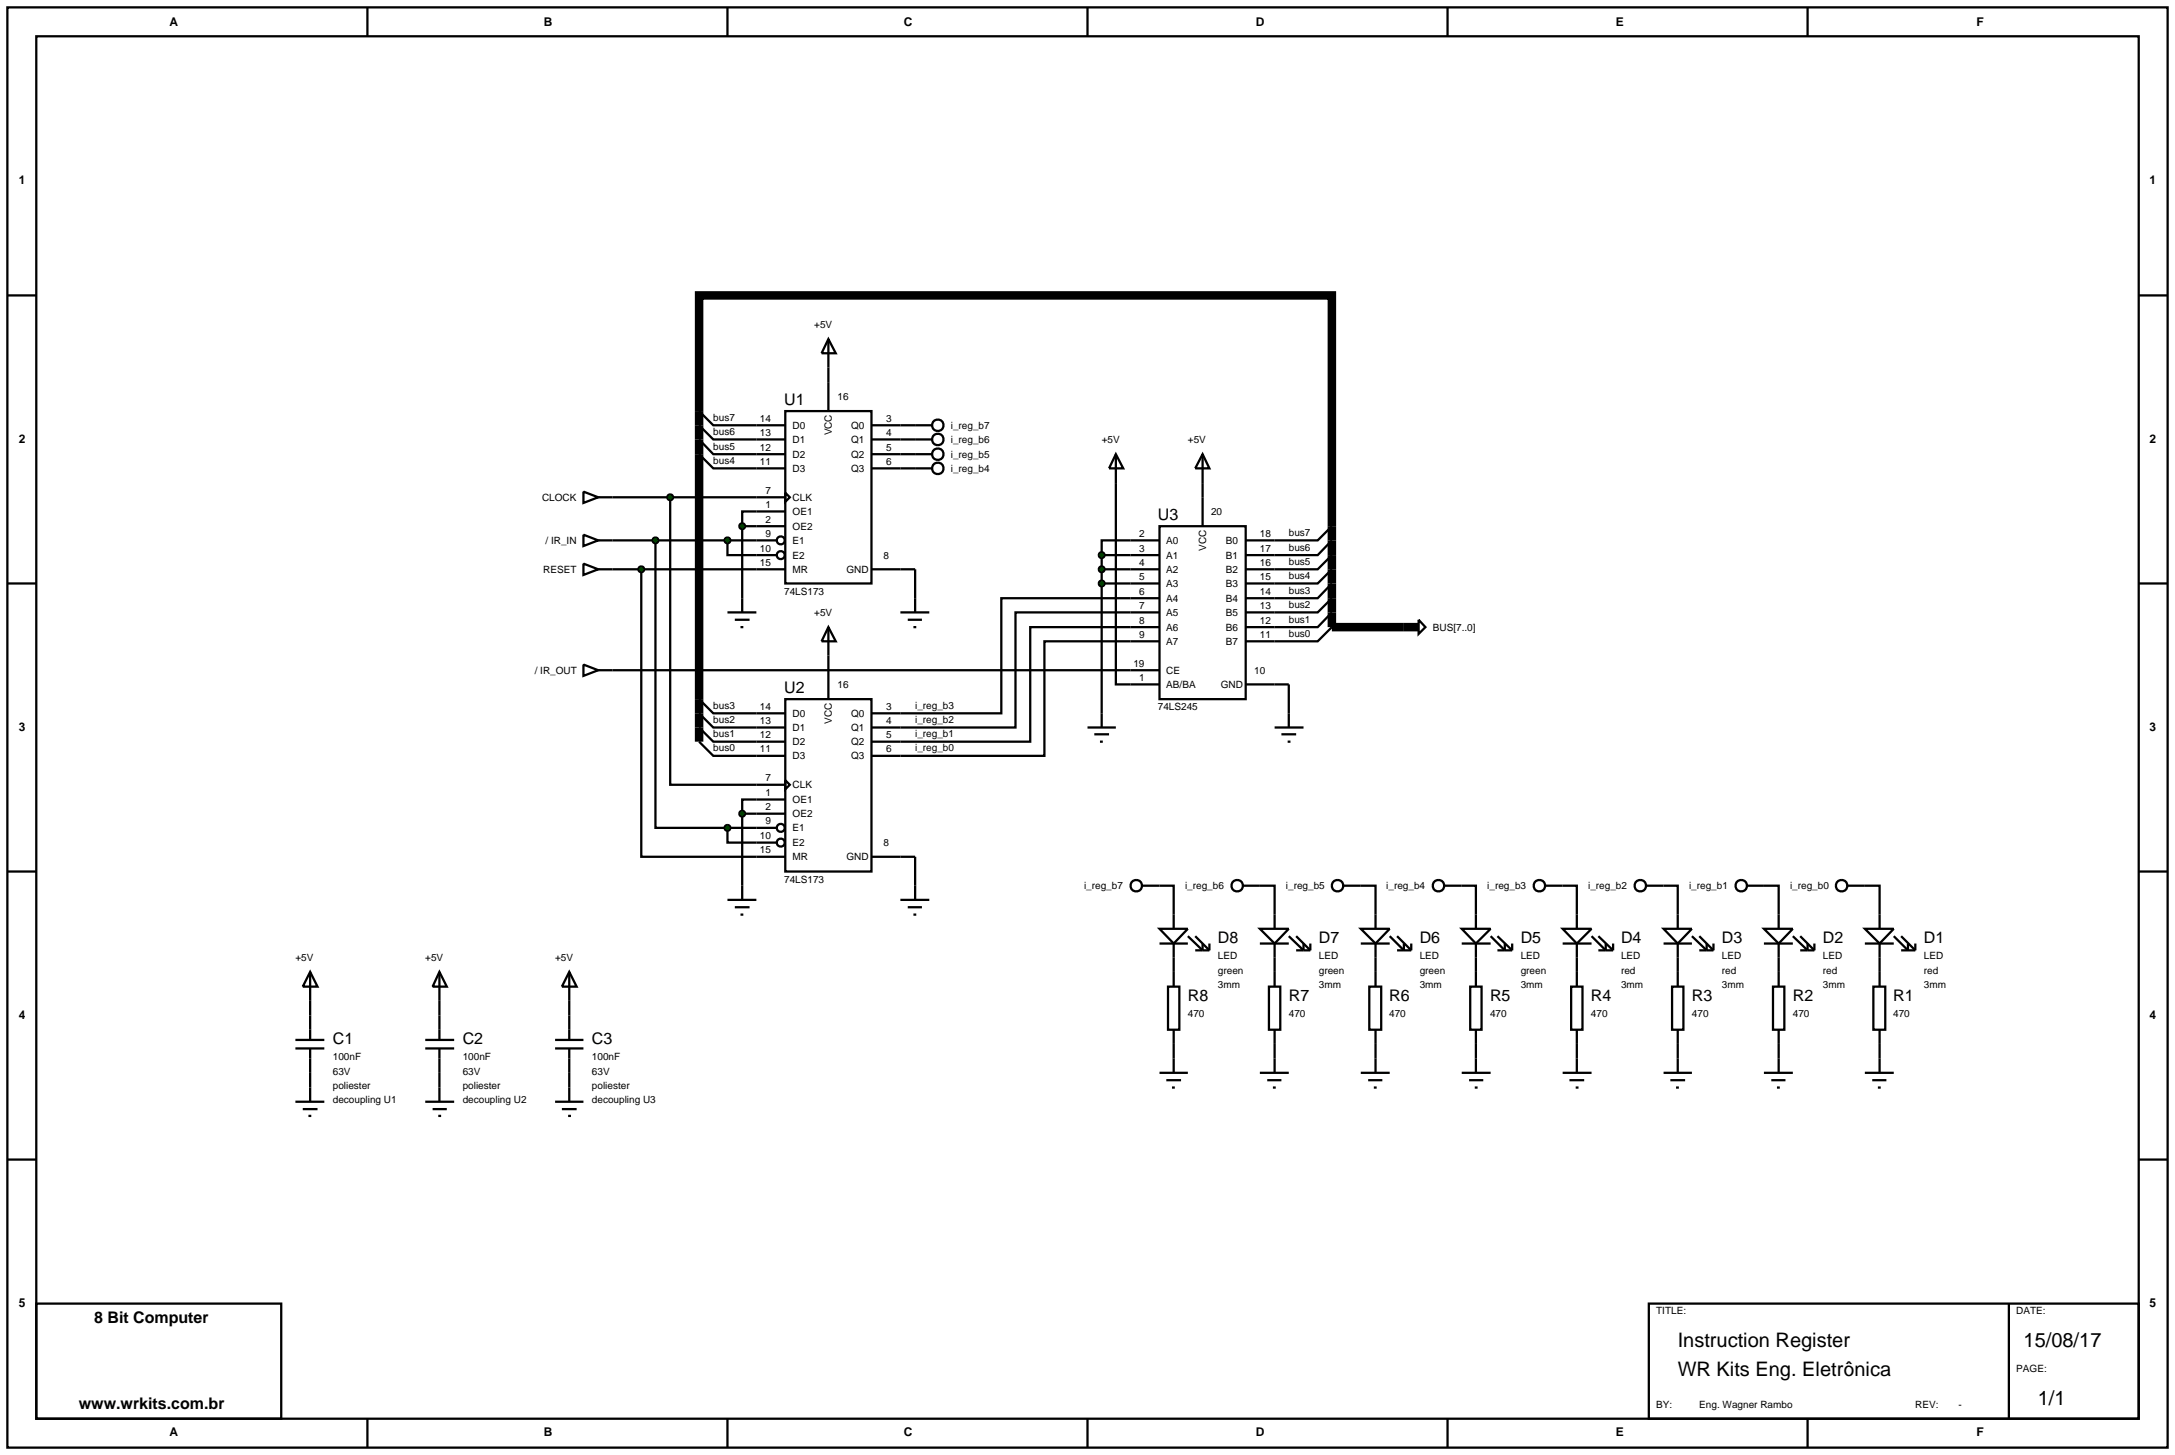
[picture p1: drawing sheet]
<svg xmlns="http://www.w3.org/2000/svg" width="384mm" height="257mm" viewBox="0 0 384 257" stroke-linecap="round" stroke-linejoin="round" font-family="sans-serif">
<g fill="none" stroke="#000" stroke-width=".4">
<path d="M1.3 1.3h381v254h-381zM6.4 6.4h370.8v243.8h-370.8zM64.8 1.3v5.1M128.3 1.3v5.1M191.8 1.3v5.1M255.3 1.3v5.1M318.8 1.3v5.1M1.3 52.1h5.1M377.2 52.1h5.1M123.3 77.5l2.5 2.6h12.7M123.3 75l2.5 2.5h12.7M123.3 72.5l2.5 2.5h12.7"/>
<path d="M138.5 72.5h15.2v30.4h-15.2zM153.7 77.5h7.7M153.7 75h7.7M102.9 86.7l2.6 1-2.6 1zM105.5 87.7h33M108 95.3h29M115.6 95.3v50.7h12.7M118.2 87.7v50.7h15.2M123.3 80.1l2.5 2.5h12.7M128.3 95.3v2.6h8.7M130.9 92.8v15.2M130.9 92.8h7.6"/>
<path d="M138.5 90.2h-7.6v2.6M138.5 86.9l.8 .8-.8 .8zM153.7 82.6h7.7M153.7 80.1h7.7M194.3 97.9h5.1M194.3 97.9v27.9M196.8 85.2v35.5h2.6M199.4 95.3h-5.1v2.6M234.9 97.9l-2.5 2.5h-7.6M234.9 95.3l-2.5 2.6h-7.6M234.9 92.8l-2.5 2.5h-7.6M1.3 102.9h5.1"/>
<path d="M108 100.4h30.5M108 118.2h91.4M113.1 100.4v50.7h20.3M128.3 108h5.1M129.6 109.3h2.6M130.6 110.6h.5M194.3 102.9h5.1M194.3 100.4h5.1M199.4 105.5h-22.8v20.3h-17.8M199.4 108h-20.3v20.3h-20.3M199.4 110.6h-17.7v20.2h-22.9M199.4 113.1h-15.2v20.2h-25.4"/>
<path d="M234.9 110.6l-2.5 2.5h-7.6M234.9 108l-2.5 2.6h-7.6M234.9 105.5l-2.5 2.5h-7.6M234.9 102.9l-2.5 2.6h-7.6M234.9 100.4l-2.5 2.5h-7.6M377.2 102.9h5.1M123.3 130.8l2.5 2.5h7.6M123.3 128.3l2.5 2.5h7.6M123.3 125.8l2.5 2.5h7.6M123.3 123.3l2.5 2.5h7.6M1.3 153.7h5.1M128.3 146v2.6h5.1"/>
<path d="M128.3 146h5.1M130.9 143.5v12.7M130.9 143.5h2.5M133.4 141h-2.5v2.5M204.5 156.2h2.5v5.1M222.2 156.2h2.6v5.1M240 156.2h2.6v5.1M257.8 156.2h2.5v5.1M275.6 156.2h2.5v5.1M293.4 156.2h2.5v5.1M311.1 156.2h2.6v5.1M328.9 156.2h2.6v5.1"/>
<path d="M377.2 153.7h5.1M54.7 176.5v2.6M77.5 176.5v2.6M100.4 176.5v2.6M207 168.9v2.5M224.8 168.9v2.5M242.6 168.9v2.5M260.3 168.9v2.5M278.1 168.9v2.5M295.9 168.9v2.5M313.7 168.9v2.5M331.5 168.9v2.5"/>
<path d="M54.7 189.2v2.6M77.5 189.2v2.6M100.4 189.2v2.6M207 184.1v2.6M224.8 184.1v2.6M242.6 184.1v2.6M260.3 184.1v2.6M278.1 184.1v2.6M295.9 184.1v2.6M313.7 184.1v2.6M331.5 184.1v2.6M1.3 204.5h5.1"/>
<path d="M377.2 204.5h5.1M6.4 229.9h43.2v20.3h-43.2zM290.8 229.9h86.4v20.3h-86.4zM354.3 229.9v20.3M64.8 250.2v5.1M128.3 250.2v5.1M191.8 250.2v5.1M255.3 250.2v5.1M318.8 250.2v5.1"/>
<circle cx="137.7" cy="97.9" r=".7"/>
<circle cx="137.7" cy="95.3" r=".7"/>
</g>
<path d="M247.6 110.6h-12.7v-58.5h-111.6v78.7" fill="none" stroke="#000" stroke-width="1.5" stroke-linecap="butt"/>
<path d="M130.6 92.4l.3-.1-.5 .5zM130.9 92.3l.3 .1 .2 .4zM131.4 92.8l-.2 .4-.3 .1zM130.4 92.8l.5 .5-.4-.2z" fill="#004000" stroke="#000" stroke-width=".4"/>
<path d="M130.4 92.8l.5-.5 .5 .5-.5 .5z" fill="#004000"/>
<path d="M102.9 99.4l2.6 1-2.6 1zM102.9 94.3l2.6 1-2.6 1zM105.5 95.3h2.5M105.5 100.4h2.5" fill="none" stroke="#000" stroke-width=".4"/>
<path d="M128 94.9l.3-.1-.5 .5zM128.3 94.8l.4 .2 .1 .3zM128.3 95.8l.5-.5-.1 .3zM127.8 95.3l.5 .5-.3-.1z" fill="#004000" stroke="#000" stroke-width=".4"/>
<path d="M128.3 94.8l.5 .5-.5 .5-.5-.5z" fill="#004000"/>
<g fill="none" stroke="#000" stroke-width=".4">
<path d="M133.4 125.8h5.1M133.4 128.3h5.1M133.4 130.8h5.1M133.4 133.3h5.1M133.4 138.4h5.1M138.5 123.3h15.2v30.4h-15.2zM138.5 137.6l.8 .8-.8 .8zM153.7 125.8h5.1M153.7 128.3h5.1M153.7 130.8h5.1M153.7 133.3h5.1M128.3 158.7h5.1"/>
<path d="M129.6 160h2.6M130.9 156.2v2.5M133.4 141h5.1M133.4 143.5h5.1M133.4 146h3.6M133.4 148.6h3.6M133.4 151.1h5.1M130.6 161.3h.5"/>
<circle cx="137.7" cy="146" r=".7"/>
<circle cx="137.7" cy="148.6" r=".7"/>
</g>
<g fill="#004000" stroke="#000" stroke-width=".4">
<path d="M130.6 143.1l.3-.1-.5 .5zM130.9 143l.3 .1 .2 .4zM131.4 143.5l-.2 .4-.3 .1zM130.4 143.5l.5 .5-.3-.1z"/>
<path d="M117.9 87.3l.3-.1-.5 .5zM118.2 87.2l.3 .1 .2 .4zM118.7 87.7l-.2 .4-.3 .1zM117.7 87.7l.5 .5-.4-.2z"/>
<path d="M127.9 145.7l.4-.2-.5 .5zM128.3 145.5l.4 .2 .1 .3zM128.8 146l-.1 .3-.4 .2zM127.8 146l.5 .5-.4-.2z"/>
<path d="M115.3 94.9l.3-.1-.5 .5zM115.6 94.8l.4 .2 .1 .3zM115.6 95.8l.5-.5-.1 .3zM115.1 95.3l.5 .5-.3-.1z"/>
<path d="M112.8 100l.3-.1-.5 .5zM113.1 99.9l.3 .1 .2 .4zM113.6 100.4l-.1 .3-.4 .2zM112.6 100.4l.5 .5-.4-.2z"/>
</g>
<g fill="#004000">
<path d="M130.9 143l.5 .5-.5 .5-.5-.5z"/>
<path d="M117.7 87.7l.5-.5 .5 .5-.5 .5z"/>
<path d="M127.8 146l.5-.5 .5 .5-.5 .5z"/>
<path d="M115.6 94.8l.5 .5-.5 .5-.5-.5z"/>
<path d="M112.6 100.4l.5-.5 .5 .5-.5 .5z"/>
</g>
<g fill="none" stroke="#000" stroke-width=".4">
<path d="M146.1 59.8l1.3 2.5h-2.5zM146.1 59.8v12.7M196.8 80.1l1.3 2.5h-2.5zM196.8 80.1v5.1M199.4 95.3h5.1M199.4 97.9h5.1M204.5 92.8h15.2v30.5h-15.2zM212.1 80.1l1.2 2.5h-2.5zM212.1 80.1v12.7M219.7 95.3h5.1M219.7 97.9h5.1M102.9 117.2l2.6 1-2.6 1z"/>
<path d="M105.5 118.2h2.5M146.1 110.6l1.3 2.5h-2.5zM146.1 110.6v12.7M153.7 100.4h7.7v7.6M158.8 108h5.1M160.1 109.3h2.5M161.1 110.6h.5M199.4 100.4h5.1M199.4 102.9h5.1M199.4 105.5h5.1M199.4 108h5.1M199.4 110.6h5.1"/>
<path d="M199.4 113.1h5.1M199.4 118.2h5.1M219.7 100.4h5.1M219.7 102.9h5.1M219.7 105.5h5.1M219.7 108h5.1M219.7 110.6h5.1M219.7 113.1h5.1M250.2 109.3l1.2 1.3-1.2 1.2zM191.8 128.3h5M193 129.5h2.6M194 130.8h.5"/>
<path d="M194.3 125.8v2.5M199.4 120.7h5.1M219.7 120.7h7.6v7.6M224.8 128.3h5.1M226 129.5h2.6M227.1 130.8h.5M153.7 151.1h7.7v7.6M158.8 158.7h5.1M160.1 160h2.5M201.4 156.2h3.1M219.2 156.2h3M237 156.2h3"/>
<path d="M254.7 156.2h3.1M272.5 156.2h3.1M290.3 156.2h3.1M308.1 156.2h3M325.9 156.2h3M54.7 171.4l1.3 2.6h-2.6zM54.7 171.4v5.1M54.7 179.1v4.3M77.5 171.4l1.3 2.6h-2.5zM77.5 171.4v5.1M77.5 179.1v4.3M100.4 171.4l1.3 2.6h-2.6z"/>
<path d="M100.4 171.4v5.1M100.4 179.1v4.3M161.1 161.3h.5M204.5 163.8h5l-2.5 2.6zM204.5 166.4h5M206 174h2v7.6h-2zM207 161.3v2.5M207 166.4v2.5M207 171.4v2.6M209.5 165.1l2.6 2.5v-1.2M210.8 167.6h2.5M210.8 165.1l2.5 2.5"/>
<path d="M213.3 166.4v1.2M222.2 163.8h5.1l-2.5 2.6zM222.2 166.4h5.1M223.8 174h2v7.6h-2zM224.8 161.3v2.5M224.8 166.4v2.5M224.8 171.4v2.6M227.3 165.1l2.6 2.5v-1.2M228.6 167.6h2.5M228.6 165.1l2.5 2.5M231.1 166.4v1.2M240 163.8h5.1l-2.5 2.6z"/>
<path d="M240 166.4h5.1M241.5 174h2.1v7.6h-2.1zM242.6 161.3v2.5M242.6 166.4v2.5M242.6 171.4v2.6M245.1 165.1l2.5 2.5v-1.2M246.4 167.6h2.5M246.4 165.1l2.5 2.5M248.9 166.4v1.2M257.8 163.8h5.1l-2.6 2.6zM257.8 166.4h5.1M259.3 174h2v7.6h-2z"/>
<path d="M260.3 161.3v2.5M260.3 166.4v2.5M260.3 171.4v2.6M262.9 165.1l2.5 2.5v-1.2M264.1 167.6h2.6M264.1 165.1l2.6 2.5M266.7 166.4v1.2M275.6 163.8h5.1l-2.6 2.6zM275.6 166.4h5.1M277.1 174h2v7.6h-2zM278.1 161.3v2.5M278.1 166.4v2.5"/>
<path d="M278.1 171.4v2.6M280.7 165.1l2.5 2.5v-1.2M281.9 167.6h2.6M281.9 165.1l2.6 2.5M284.5 166.4v1.2M293.4 163.8h5l-2.5 2.6zM293.4 166.4h5M294.9 174h2v7.6h-2zM295.9 161.3v2.5M295.9 166.4v2.5M295.9 171.4v2.6M298.4 165.1l2.6 2.5v-1.2"/>
<path d="M299.7 167.6h2.5M299.7 165.1l2.5 2.5M302.2 166.4v1.2M311.1 163.8h5.1l-2.5 2.6zM311.1 166.4h5.1M312.7 174h2v7.6h-2zM313.7 161.3v2.5M313.7 166.4v2.5M313.7 171.4v2.6M316.2 165.1l2.6 2.5v-1.2M317.5 167.6h2.5M317.5 165.1l2.5 2.5"/>
<path d="M320 166.4v1.2M328.9 163.8h5.1l-2.5 2.6zM328.9 166.4h5.1M330.4 174h2.1v7.6h-2.1zM331.5 161.3v2.5M331.5 166.4v2.5M331.5 171.4v2.6M334 165.1l2.5 2.5v-1.2M335.3 165.1l2.5 2.5M335.3 167.6h2.5M337.8 166.4v1.2M52.1 184.9h5.1"/>
<path d="M52.1 183.4h5.1M52.1 194.3h5.1M53.4 195.6h2.6M54.4 196.8h.5M54.7 184.9v4.3M54.7 191.8v2.5M75 184.9h5.1M75 183.4h5.1M75 194.3h5.1M76.3 195.6h2.5M77.3 196.8h.5M77.5 184.9v4.3"/>
<path d="M77.5 191.8v2.5M97.9 184.9h5M97.9 183.4h5M97.9 194.3h5M99.1 195.6h2.6M100.2 196.8h.5M100.4 184.9v4.3M100.4 191.8v2.5M204.5 189.2h5M205.7 190.5h2.6M206.7 191.8h.5M207 181.6v2.5"/>
<path d="M207 186.7v2.5M222.2 189.2h5.1M223.5 190.5h2.5M224.5 191.8h.5M224.8 181.6v2.5M224.8 186.7v2.5M240 189.2h5.1M241.3 190.5h2.5M242.3 191.8h.5M242.6 181.6v2.5M242.6 186.7v2.5M257.8 189.2h5.1"/>
<path d="M259.1 190.5h2.5M260.1 191.8h.5M260.3 181.6v2.5M260.3 186.7v2.5M275.6 189.2h5.1M276.8 190.5h2.6M277.9 191.8h.5M278.1 181.6v2.5M278.1 186.7v2.5M293.4 189.2h5M294.6 190.5h2.6M295.6 191.8h.5"/>
<path d="M295.9 181.6v2.5M295.9 186.7v2.5M311.1 189.2h5.1M312.4 190.5h2.5M313.4 191.8h.5M313.7 181.6v2.5M313.7 186.7v2.5M328.9 189.2h5.1M330.2 190.5h2.5M331.2 191.8h.5M331.5 181.6v2.5M331.5 186.7v2.5"/>
<circle cx="200.4" cy="156.2" r="1.01"/>
<circle cx="218.2" cy="156.2" r="1.01"/>
<circle cx="235.9" cy="156.2" r="1.01"/>
<circle cx="253.7" cy="156.2" r="1.01"/>
<circle cx="271.5" cy="156.2" r="1.01"/>
<circle cx="289.3" cy="156.2" r="1.01"/>
<circle cx="307.1" cy="156.2" r="1.01"/>
<circle cx="324.8" cy="156.2" r="1.01"/>
</g>
<path d="M247.6 110.6h2.6" fill="none" stroke="#000" stroke-width="1.5" stroke-linecap="butt"/>
<g fill="#004000" stroke="#000" stroke-width=".4">
<path d="M194 97.5l.3-.1-.5 .5zM194.3 97.4l.4 .2 .1 .3zM194.3 98.4l.5-.5-.1 .3zM193.8 97.9l.5 .5-.3-.1z"/>
<path d="M193.9 100.1l.4-.2-.5 .5zM194.3 99.9l.4 .2 .1 .3zM194.8 100.4l-.1 .3-.4 .2zM193.8 100.4l.5 .5-.4-.2z"/>
<path d="M193.9 102.6l.4-.2-.5 .5zM194.3 102.4l.4 .2 .1 .3zM194.3 103.4l.5-.5-.1 .3zM193.8 102.9l.5 .5-.3-.1z"/>
</g>
<g fill="#004000">
<path d="M194.3 97.4l.5 .5-.5 .5-.5-.5z"/>
<path d="M193.8 100.4l.5-.5 .5 .5-.5 .5z"/>
<path d="M193.8 102.9l.5-.5 .5 .5-.5 .5z"/>
</g>
<g fill="none" stroke="#000" stroke-width=".4">
<path d="M161.4 77.5h3M161.4 75h3M161.4 82.6h3M161.4 80.1h3"/>
<circle cx="165.4" cy="75" r="1.01"/>
<circle cx="165.4" cy="77.5" r="1.01"/>
<circle cx="165.4" cy="82.6" r="1.01"/>
<circle cx="165.4" cy="80.1" r="1.01"/>
</g>
<g font-size="3.5">
<text x="295.9" y="237.6">Instruction Register</text>
<text x="356.9" y="237.6">15/08/17</text>
<text x="295.9" y="242.7">WR Kits Eng. Eletrônica</text>
<text x="359.4" y="247.8">1/1</text>
</g>
<g font-size="2.8">
<text x="138.3" y="71.4">U1</text>
<text x="204.2" y="91.7">U3</text>
<text x="138.3" y="122.2">U2</text>
<text x="214.8" y="166.4">D8</text>
<text x="232.6" y="166.4">D7</text>
<text x="250.4" y="166.4">D6</text>
<text x="268.2" y="166.4">D5</text>
<text x="285.9" y="166.4">D4</text>
<text x="303.7" y="166.4">D3</text>
<text x="321.5" y="166.4">D2</text>
<text x="339.3" y="166.4">D1</text>
<text x="209.5" y="176.6">R8</text>
<text x="227.3" y="176.6">R7</text>
<text x="245" y="176.6">R6</text>
<text x="262.8" y="176.6">R5</text>
<text x="280.6" y="176.6">R4</text>
<text x="298.4" y="176.6">R3</text>
<text x="316.2" y="176.6">R2</text>
<text x="333.9" y="176.6">R1</text>
<text x="58.7" y="184.2">C1</text>
<text x="81.6" y="184.2">C2</text>
<text x="104.4" y="184.2">C3</text>
<text x="16.6" y="233.3">8 Bit Computer</text>
<text x="13.9" y="248.5">www.wrkits.com.br</text>
</g>
<g font-size="2.1">
<text x="29.9" y="4.5">A</text>
<text x="95.9" y="4.5">B</text>
<text x="159.4" y="4.5">C</text>
<text x="221.5" y="4.5">D</text>
<text x="285" y="4.5">E</text>
<text x="348.6" y="4.5">F</text>
<text x="3.3" y="32.4">1</text>
<text x="379.1" y="32.4">1</text>
<text x="3.3" y="78.1">2</text>
<text x="379.1" y="78.1">2</text>
<text x="3.3" y="128.9">3</text>
<text x="379.1" y="128.9">3</text>
<text x="3.3" y="179.7">4</text>
<text x="379.1" y="179.7">4</text>
<text x="3.3" y="230.5">5</text>
<text x="379.1" y="230.5">5</text>
<text x="29.9" y="253.3">A</text>
<text x="95.9" y="253.3">B</text>
<text x="159.4" y="253.3">C</text>
<text x="221.5" y="253.3">D</text>
<text x="285" y="253.3">E</text>
<text x="348.6" y="253.3">F</text>
</g>
<g font-size="1.8">
<text x="143.6" y="57.8">+5V</text>
<text x="147.7" y="70.5">16</text>
<text x="125.8" y="76.7">bus6</text>
<text x="125.8" y="74.2">bus7</text>
<text x="134" y="74.4">14</text>
<text x="134" y="76.9">13</text>
<text x="139.8" y="75.6">D0</text>
<text x="146.7" y="76.8" transform="rotate(-90 146.7 76.8)">VCC</text>
<text x="150.1" y="75.6">Q0</text>
<text x="156.3" y="74.4">3</text>
<text x="156.3" y="76.9">4</text>
<text x="167.7" y="75.6">i_reg_b7</text>
<text x="125.8" y="81.8">bus4</text>
<text x="125.8" y="79.3">bus5</text>
<text x="134" y="79.5">12</text>
<text x="134" y="82">11</text>
<text x="139.8" y="78.1">D1</text>
<text x="139.8" y="80.7">D2</text>
<text x="139.8" y="83.2">D3</text>
<text x="150.1" y="78.1">Q1</text>
<text x="150.1" y="80.7">Q2</text>
<text x="150.1" y="83.2">Q3</text>
<text x="156.3" y="79.5">5</text>
<text x="156.3" y="82">6</text>
<text x="167.7" y="83.2">i_reg_b4</text>
<text x="167.7" y="80.7">i_reg_b5</text>
<text x="167.7" y="78.1">i_reg_b6</text>
<text x="194.3" y="78.1">+5V</text>
<text x="209.5" y="78.1">+5V</text>
<text x="95.6" y="88.3">CLOCK</text>
<text x="135" y="87.1">7</text>
<text x="135" y="89.6">1</text>
<text x="139.8" y="88.3">CLK</text>
<text x="96.2" y="95.9">/ IR_IN</text>
<text x="135" y="92.2">2</text>
<text x="135" y="94.7">9</text>
<text x="139.8" y="90.8">OE1</text>
<text x="139.8" y="93.4">OE2</text>
<text x="139.8" y="95.9">E1</text>
<text x="200.9" y="94.7">2</text>
<text x="205.7" y="95.9">A0</text>
<text x="213.6" y="90.8">20</text>
<text x="216.2" y="95.9">B0</text>
<text x="222.2" y="94.7">18</text>
<text x="227.3" y="94.5">bus7</text>
<text x="95.8" y="101">RESET</text>
<text x="134" y="97.3">10</text>
<text x="134" y="99.8">15</text>
<text x="139.8" y="98.5">E2</text>
<text x="139.8" y="101">MR</text>
<text x="149.3" y="101">GND</text>
<text x="155.8" y="98.5">8</text>
<text x="200.9" y="97.3">3</text>
<text x="200.9" y="99.8">4</text>
<text x="205.7" y="98.5">A1</text>
<text x="205.7" y="101">A2</text>
<text x="212.7" y="97.1" transform="rotate(-90 212.7 97.1)">VCC</text>
<text x="216.2" y="98.5">B1</text>
<text x="216.2" y="101">B2</text>
<text x="222.2" y="97.3">17</text>
<text x="222.2" y="99.8">16</text>
<text x="227.3" y="99.6">bus5</text>
<text x="227.3" y="97.1">bus6</text>
<text x="138.3" y="105">74LS173</text>
<text x="200.9" y="102.3">5</text>
<text x="200.9" y="104.9">6</text>
<text x="200.9" y="107.4">7</text>
<text x="205.7" y="103.5">A3</text>
<text x="205.7" y="106.1">A4</text>
<text x="216.2" y="103.5">B3</text>
<text x="216.2" y="106.1">B4</text>
<text x="222.2" y="102.3">15</text>
<text x="222.2" y="104.9">14</text>
<text x="222.2" y="107.4">13</text>
<text x="227.3" y="107.2">bus2</text>
<text x="227.3" y="104.7">bus3</text>
<text x="227.3" y="102.1">bus4</text>
<text x="143.6" y="108.6">+5V</text>
<text x="200.9" y="110">8</text>
<text x="200.9" y="112.5">9</text>
<text x="205.7" y="108.6">A5</text>
<text x="205.7" y="111.2">A6</text>
<text x="205.7" y="113.7">A7</text>
<text x="216.2" y="108.6">B5</text>
<text x="216.2" y="111.2">B6</text>
<text x="216.2" y="113.7">B7</text>
<text x="222.2" y="110">12</text>
<text x="222.2" y="112.5">11</text>
<text x="227.3" y="112.3">bus0</text>
<text x="227.3" y="109.8">bus1</text>
<text x="252.7" y="111.2">BUS[7..0]</text>
<text x="94.3" y="118.8">/ IR_OUT</text>
<text x="199.9" y="117.6">19</text>
<text x="205.7" y="118.8">CE</text>
<text x="221.2" y="118.8">10</text>
<text x="125.8" y="125">bus3</text>
<text x="134" y="125.2">14</text>
<text x="147.7" y="121.3">16</text>
<text x="156.3" y="125.2">3</text>
<text x="161.4" y="125">i_reg_b3</text>
<text x="200.9" y="120.1">1</text>
<text x="204.2" y="125.3">74LS245</text>
<text x="205.7" y="121.3">AB/BA</text>
<text x="215.3" y="121.3">GND</text>
<text x="125.8" y="130">bus1</text>
<text x="125.8" y="127.5">bus2</text>
<text x="134" y="127.7">13</text>
<text x="134" y="130.2">12</text>
<text x="139.8" y="126.4">D0</text>
<text x="139.8" y="128.9">D1</text>
<text x="139.8" y="131.4">D2</text>
<text x="146.7" y="127.6" transform="rotate(-90 146.7 127.6)">VCC</text>
<text x="150.1" y="126.4">Q0</text>
<text x="150.1" y="128.9">Q1</text>
<text x="150.1" y="131.4">Q2</text>
<text x="156.3" y="127.7">4</text>
<text x="156.3" y="130.2">5</text>
<text x="161.4" y="127.5">i_reg_b2</text>
<text x="161.4" y="130">i_reg_b1</text>
<text x="125.8" y="132.5">bus0</text>
<text x="134" y="132.7">11</text>
<text x="135" y="137.8">7</text>
<text x="139.8" y="133.9">D3</text>
<text x="150.1" y="133.9">Q3</text>
<text x="156.3" y="132.7">6</text>
<text x="161.4" y="132.5">i_reg_b0</text>
<text x="135" y="140.4">1</text>
<text x="135" y="142.9">2</text>
<text x="139.8" y="139">CLK</text>
<text x="139.8" y="141.6">OE1</text>
<text x="134" y="148">10</text>
<text x="135" y="145.4">9</text>
<text x="139.8" y="144.1">OE2</text>
<text x="139.8" y="146.6">E1</text>
<text x="139.8" y="149.2">E2</text>
<text x="155.8" y="149.2">8</text>
<text x="134" y="150.5">15</text>
<text x="138.3" y="155.7">74LS173</text>
<text x="139.8" y="151.7">MR</text>
<text x="149.3" y="151.7">GND</text>
<text x="191.2" y="156.8">i_reg_b7</text>
<text x="209" y="156.8">i_reg_b6</text>
<text x="226.8" y="156.8">i_reg_b5</text>
<text x="244.5" y="156.8">i_reg_b4</text>
<text x="262.3" y="156.8">i_reg_b3</text>
<text x="280.1" y="156.8">i_reg_b2</text>
<text x="297.9" y="156.8">i_reg_b1</text>
<text x="315.7" y="156.8">i_reg_b0</text>
<text x="52.1" y="169.5">+5V</text>
<text x="75" y="169.5">+5V</text>
<text x="97.9" y="169.5">+5V</text>
<text x="214.8" y="169.2">LED</text>
<text x="214.8" y="171.8">green</text>
<text x="232.6" y="169.2">LED</text>
<text x="232.6" y="171.8">green</text>
<text x="250.4" y="169.2">LED</text>
<text x="250.4" y="171.8">green</text>
<text x="268.2" y="169.2">LED</text>
<text x="268.2" y="171.8">green</text>
<text x="285.9" y="169.2">LED</text>
<text x="285.9" y="171.8">red</text>
<text x="303.7" y="169.2">LED</text>
<text x="303.7" y="171.8">red</text>
<text x="321.5" y="169.2">LED</text>
<text x="321.5" y="171.8">red</text>
<text x="339.3" y="169.2">LED</text>
<text x="339.3" y="171.8">red</text>
<text x="209.5" y="179.4">470</text>
<text x="214.8" y="174.3">3mm</text>
<text x="227.3" y="179.4">470</text>
<text x="232.6" y="174.3">3mm</text>
<text x="245" y="179.4">470</text>
<text x="250.4" y="174.3">3mm</text>
<text x="262.8" y="179.4">470</text>
<text x="268.2" y="174.3">3mm</text>
<text x="280.6" y="179.4">470</text>
<text x="285.9" y="174.3">3mm</text>
<text x="298.4" y="179.4">470</text>
<text x="303.7" y="174.3">3mm</text>
<text x="316.2" y="179.4">470</text>
<text x="321.5" y="174.3">3mm</text>
<text x="333.9" y="179.4">470</text>
<text x="339.3" y="174.3">3mm</text>
<text x="58.7" y="187">100nF</text>
<text x="58.7" y="189.5">63V</text>
<text x="81.6" y="187">100nF</text>
<text x="81.6" y="189.5">63V</text>
<text x="104.4" y="187">100nF</text>
<text x="104.4" y="189.5">63V</text>
<text x="58.7" y="192.1">poliester</text>
<text x="58.7" y="194.6">decoupling U1</text>
<text x="81.6" y="192.1">poliester</text>
<text x="81.6" y="194.6">decoupling U2</text>
<text x="104.4" y="192.1">poliester</text>
<text x="104.4" y="194.6">decoupling U3</text>
<text x="292.1" y="231.8">TITLE:</text>
<text x="355.6" y="231.8">DATE:</text>
<text x="355.6" y="242">PAGE:</text>
<text x="292.1" y="248.3">BY:</text>
<text x="299.7" y="248.3">Eng. Wagner Rambo</text>
<text x="337.8" y="248.3">REV:</text>
<text x="345.4" y="248.3">-</text>
</g>
</svg>
